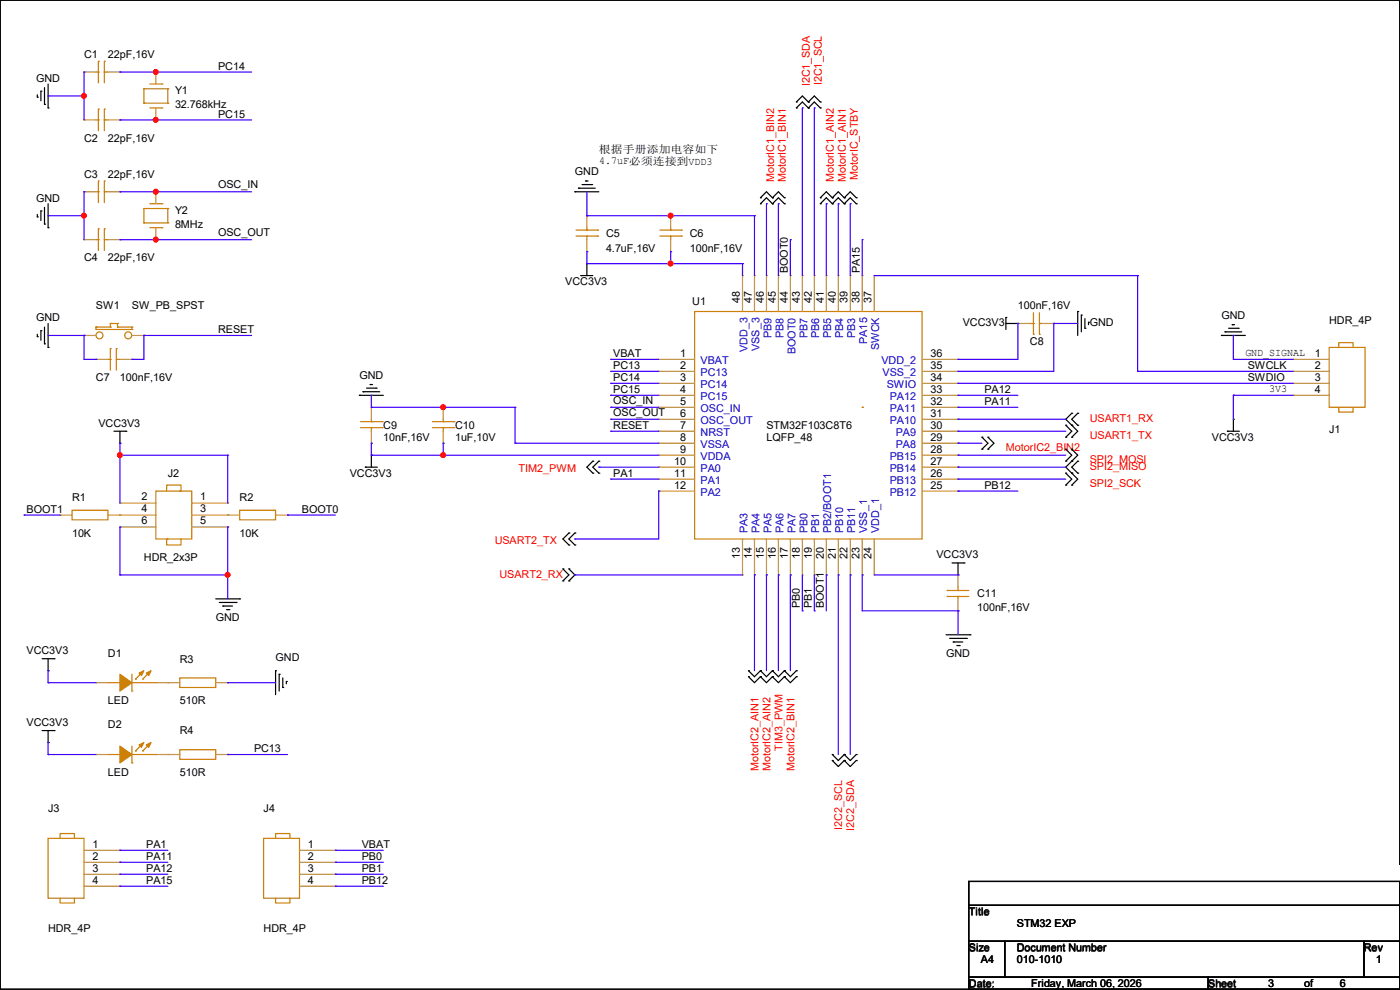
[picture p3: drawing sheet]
<svg xmlns="http://www.w3.org/2000/svg" width="297mm" height="210mm" viewBox="0 0 297 210" stroke-linecap="round" stroke-linejoin="round" font-family="sans-serif">
<path d="M0 0h297v209.8h-297z" fill="none" stroke="#000" stroke-width=".25"/>
<path d="M207.9 209.8h2.3v.2h-2.3z" fill="#fff"/>
<path d="M237.6 209.8h.1" fill="none" stroke="#000" stroke-width=".25"/>
<g fill="#fff">
<path d="M267.3 209.8h2.3v.2h-2.3z"/>
<path d="M296.9 183.6h.1v4.7h-.1z"/>
</g>
<g fill="none" stroke="#000" stroke-width=".25">
<path d="M8.7 19.3h.1M8.7 19.3v2.1M9.4 18.6v3.5M10.2 17.8v5.1M7.9 20.6h.1M7.9 20.1v.5M9.4 22.1h.1M10.2 22.9h.1M122.7 39.9h3.6M122.7 39.9h.1M123.5 39.2h2M124.2 38.4h.6"/>
<path d="M124.2 38.4h.1M125.5 39.2h.1M169 21.6h.1M169 22.9h.1M169 21.6l1.2-1.2 1.3 1.2M169 22.9l1.2-1.3 1.3 1.3M171.5 21.6h.1M171.5 22.9h.1M171.5 21.6l1.3-1.2 1.2 1.2M171.5 22.9l1.3-1.3 1.2 1.3M174 21.6h.1M174 22.9h.1"/>
<path d="M7.9 46h.1M7.9 45.5v.5M8.7 44.7h.1M8.7 44.7v2.1M9.4 47.5h.1M9.4 44v3.5M10.2 48.3h.1M10.2 43.2v5.1M122 40.7h5M122 40.7h.1M123.2 58.5h2.6M123.2 58.5h.1"/>
<path d="M124.5 55.9h.1M124.5 55.9v2.6M161.3 42l1.3-1.3 1.3 1.3M161.3 43.2l1.3-1.2 1.3 1.2M161.3 42h.1M161.3 43.2h.1M163.9 42h.1M163.9 43.2h.1M163.9 42l1.2-1.3 1.3 1.3M163.9 43.2l1.2-1.2 1.3 1.2M166.4 42h.1M166.4 43.2h.1"/>
<path d="M174 42l1.3-1.3 1.3 1.3M174 43.2l1.3-1.2 1.3 1.2M174 42h.1M174 43.2h.1M176.6 42h.1M176.6 43.2h.1M176.6 42l1.2-1.3 1.3 1.3M176.6 43.2l1.2-1.2 1.3 1.2M179.1 42l1.3-1.3 1.3 1.3M179.1 43.2l1.3-1.2 1.3 1.2M179.1 42h.1M179.1 43.2h.1"/>
<path d="M181.7 42h.1M181.7 43.2h.1M7.9 71.4h.1M7.9 70.9v.5M8.7 70.1h.1M8.7 70.1v2.1M9.4 72.9h.1M9.4 69.4v3.5M10.2 73.7h.1M10.2 68.6v5.1M213.4 67.4h.1M213.4 68.6h2.5"/>
<path d="M213.4 67.4v2.5M215.9 68.6h.1M228.6 66.1h.1M228.6 66.1v5.1M229.4 66.8h.1M229.4 66.8v3.6M230.2 69.6h.1M230.2 67.6v2M230.9 68.4h.1M230.9 68.4v.5M259.1 71.2h5.1M259.1 71.2h.1"/>
<path d="M259.9 70.4h.1M259.9 70.4h3.5M260.6 69.6h2.1M261.4 68.9h.1M261.4 68.9h.5M262.7 69.6h.1M24.2 91.5h2.5M25.4 94h.1M25.4 91.5v2.5M26.7 91.5h.1M76.2 83.9h5.1M76.2 83.9h.1"/>
<path d="M77 83.1h.1M77 83.1h3.6M77.5 99.1h2.6M77.5 99.1h.1M77.8 82.3h2M78.5 81.6h.1M78.5 81.6h.5M78.8 96.6h.1M78.8 96.6v2.5M79.8 82.3h.1M125.8 97.8l-1.3 1.3 1.3 1.3M125.8 97.8h.1"/>
<path d="M127 97.8l-1.2 1.3 1.2 1.3M127 97.8h.1M208.3 92.8l1.3 1.2-1.3 1.3M208.3 95.3h.1M208.3 92.8h.1M209.6 95.3h.1M209.6 92.8h.1M209.6 92.8l1.3 1.2-1.3 1.3M226.1 92.8h.1M226.1 90.2h.1M226.1 97.8h.1M226.1 95.3h.1"/>
<path d="M226.1 90.2l1.3 1.3-1.3 1.3M226.1 95.3l1.3 1.3-1.3 1.2M227.4 87.7l-1.3 1.2 2.5 2.6-1.2 1.3M227.4 95.3l1.2 1.3-2.5 2.5 2.5 2.5-1.2 1.3M227.4 92.8h.1M227.4 90.2h.1M227.4 87.7h.1M227.4 97.8h.1M227.4 95.3h.1M228.6 87.7h.1M228.6 90.2h.1M228.6 97.8h.1"/>
<path d="M228.6 87.7l-1.2 1.2 1.2 1.3M228.6 97.8l-1.2 1.3 1.2 1.3M260.4 91.5h.1M260.4 91.5h2.5M261.7 88.9h.1M261.7 88.9v2.6M120.7 113.1l-1.3 1.2 1.3 1.3M120.7 113.1h.1M120.7 115.6h.1M122 113.1l-1.3 1.2 1.3 1.3M122 113.1h.1M122 115.6h.1"/>
<path d="M125.8 100.4h.1M127 100.4h.1M202 119.4h2.5M203.2 119.4v2.6M204.5 119.4h.1M226.1 102.9h.1M226.1 100.4h.1M226.1 100.4l1.3 1.2-1.3 1.3M227.4 102.9h.1M227.4 100.4h.1M228.6 100.4h.1M8.9 139.7h2.6"/>
<path d="M10.2 139.7v2.6M11.5 139.7h.1M45.8 127h5M46.5 127.8h3.6M47.3 128.6h2M47.3 128.6h.1M48 129.3h.6M48.6 129.3h.1M50.1 127.8h.1M50.8 127h.1M119.4 120.7h.1M119.4 123.2h.1"/>
<path d="M119.4 120.7l1.3 1.3-1.3 1.2M120.7 123.2h.1M120.7 120.7h.1M120.7 120.7l1.3 1.3-1.3 1.2M200.7 134.7h5.1M201.5 135.4h3.5M202.2 136.2h.1M202.2 136.2h2.1M203 136.9h.5M203.2 122h.1M203.5 136.9h.1M205 135.4h.1"/>
<path d="M205.8 134.7h.1M8.9 155h2.6M10.2 142.3h.1M10.2 157.5h.1M10.2 155v2.5M11.5 155h.1M58.5 142.3h.1M58.5 142.3v5.1M59.2 143h.1M59.2 143v3.6M60 145.8h.1M60 143.8v2"/>
<path d="M60.7 144.6h.1M60.7 144.6v.5M158.8 143.6h.1M158.8 142.3h.1M158.8 143.6l1.3 1.2 1.2-1.2M158.8 142.3l1.3 1.3 1.2-1.3M161.3 143.6l1.3 1.2 1.3-1.2M161.3 142.3l1.3 1.3 1.3-1.3M161.3 143.6h.1M161.3 142.3h.1M163.9 143.6h.1M163.9 142.3h.1"/>
<path d="M163.9 143.6l1.2 1.2 1.3-1.2M163.9 142.3l1.2 1.3 1.3-1.3M166.4 143.6l1.3 1.2 1.3-1.2M166.4 142.3l1.3 1.3 1.3-1.3M166.4 143.6h.1M166.4 142.3h.1M169 143.6h.1M169 142.3h.1M176.6 161.3h.1M176.6 160.1h.1M176.6 160.1l1.2 1.2 1.3-1.2M176.6 161.3l1.2 1.3 1.3-1.3"/>
<path d="M179.1 161.3l1.3 1.3 1.3-1.3M179.1 160.1l1.3 1.2 1.3-1.2M179.1 161.3h.1M179.1 160.1h.1M181.7 161.3h.1M181.7 160.1h.1M205.5 199.7h7.6v7.6h-7.6zM205.5 187h91.5v5.1h-91.5zM205.5 192.1h91.5v7.6h-91.5zM213.1 199.7h76.2v7.6h-76.2zM289.3 199.7h7.7v7.6h-7.7zM205.5 207.3h50.8v2.5h-50.8z"/>
<path d="M256.3 207.3h40.7v2.5h-40.7z"/>
</g>
<g fill="none" stroke="#cc8006" stroke-width=".25">
<path d="M20.4 15.3h.5M20.9 15.3h.1M20.9 13h.1M20.9 13v4.6M22.1 15.3h.8M22.1 13h.1M22.1 15.3h.1M22.1 13v4.6M30.5 18.8h5.1M30.5 18.8h.1M30.5 18.8v3.1M31.8 17.8h2.5"/>
<path d="M34.3 17.8h.1M35.6 18.8h.1M35.6 18.8v3.1M20.4 25.4h.5M20.9 38.4h.1M20.9 25.4h.1M20.9 23.2h.1M20.9 23.2v4.5M20.9 38.4v4.6M22.1 25.4h.8M22.1 38.4h.1M22.1 23.2h.1"/>
<path d="M22.1 25.4h.1M22.1 23.2v4.5M22.1 38.4v4.6M30.5 21.9h.1M30.5 21.9h5.1M31.8 22.9h2.5M34.3 22.9h.1M35.6 21.9h.1M20.4 50.8h.5M20.4 40.7h.5M20.9 50.8h.1M20.9 48.6h.1"/>
<path d="M20.9 40.7h.1M20.9 48.6v4.5M22.1 50.8h.8M22.1 40.7h.8M22.1 48.6h.1M22.1 50.8h.1M22.1 40.7h.1M22.1 48.6v4.5M30.5 44.2h5.1M30.5 44.2h.1M30.5 47.3h.1M30.5 47.3h5.1"/>
<path d="M30.5 44.2v3.1M31.8 48.3h2.5M31.8 43.2h2.5M34.3 48.3h.1M34.3 43.2h.1M35.6 47.3h.1M35.6 44.2h.1M35.6 44.2v3.1M122.2 50.1h4.6M122.2 48.8h4.6M124.5 48.8h.1M124.5 50.1h.1"/>
<path d="M124.5 48.3v.5M124.5 50.1v.7M126.8 50.1h.1M126.8 48.8h.1M140 50.1h4.6M140 48.8h4.6M142.3 48.8h.1M142.3 50.1h.1M142.3 48.3v.5M142.3 50.1v.7M144.6 50.1h.1M144.6 48.8h.1"/>
<path d="M20.4 69.4h3M20.4 69.4h.1M20.4 69.4v.5h7.6M22.9 76.2h.5M23.4 68.6h1.5M23.4 76.2h.1M23.4 74h.1M23.4 68.6h.1M23.4 69.4h.1M23.4 68.6v.8M23.4 74v4.5M24.7 74h.1"/>
<path d="M24.7 76.2h.1M24.7 74v4.5M24.7 76.2h.7M24.9 69.4h3.1M24.9 69.4h.1M24.9 68.6h.1M24.9 68.6v.8M28 69.9h.1M28 69.4h.1M28 69.4v.5M147.4 66.1h48.2v48.2h-48.2zM218.5 68.6h.7"/>
<path d="M219.2 70.9h.1M219.2 68.6h.1M219.2 66.3v4.6M220.5 68.6h.1M220.5 70.9h.1M220.5 66.3v4.6M220.5 68.6h.5M282 73.7h7.6v12.7h-7.6zM284 73.7v-1h3.1v1M76.5 90.7h4.6M76.5 89.5h4.6M78.8 89.5h.1"/>
<path d="M78.8 90.7h.1M78.8 88.9v.6M78.8 90.7v.8M81.1 90.7h.1M81.1 89.5h.1M91.7 90.7h4.6M91.7 89.5h4.6M94 89.5h.1M94 90.7h.1M94 88.9v.6M94 90.7v.8M96.3 90.7h.1"/>
<path d="M96.3 89.5h.1M182.9 86.4h.1M284 86.4v1h3.1v-1M15.3 108.2h7.6v2.1h-7.6zM33.1 104.2h7.6v10.1h-7.6zM35.3 104.2v-1.3h3.1v1.3h-.3M35.6 114.3h-.3v1.3h3.1v-1.3M50.8 108.2h7.7v2.1h-7.7zM201 125.3h4.5M201 126.5h4.5M201 125.3h.1M201 126.5h.1"/>
<path d="M203.2 126.5h.1M203.2 125.3h.1M203.2 124.5v.8M203.2 126.5v.5M22.9 144.8h2.5M25.4 144.8h.1M28 146.6h.1M28 143v3.6M28 158.3v3.5M28 144.8h5.1M28.7 159.3h.1M28.7 144.1h.1"/>
<path d="M30.3 159.3h.1M30.3 144.1h.1M30.3 157.8l-1.6 1.5M30.3 142.5l-1.6 1.6M31.8 157.8l-1.5 1.5M31.8 142.5l-1.5 1.6M33.1 144.8h.1M38.1 143.8h7.7v2h-7.7zM38.1 159h7.7v2.1h-7.7zM10.2 177.8h7.6v12.7h-7.6zM12.7 177.8v-1h3.1v1M22.9 160.1h2.5"/>
<path d="M25.4 160.1h.1M28 161.8h.1M28 160.1h5.1M33.1 160.1h.1M55.9 177.8h7.6v12.7h-7.6zM58.5 177.8v-1h3v1M12.7 190.5v1.1h3.1v-1.1M58.5 190.5v1.1h3v-1.1"/>
<circle cx="21.1" cy="71.1" r=".74"/>
<circle cx="27.2" cy="71.1" r=".74"/>
</g>
<g fill="none" stroke="#a84" stroke-width=".25">
<path d="M17.8 15.3h.1M17.8 15.3h2.6M22.9 15.3h2.5M25.4 15.3h.1M33.1 15.3h.1M33.1 15.3v2.5M17.8 25.4h.1M17.8 25.4h2.6M22.9 25.4h2.5M25.4 25.4h.1M33.1 25.4h.1M33.1 22.9v2.5"/>
<path d="M17.8 50.8h.1M17.8 40.7h.1M17.8 50.8h2.6M17.8 40.7h2.6M22.9 50.8h2.5M22.9 40.7h2.5M25.4 50.8h.1M25.4 40.7h.1M33.1 50.8h.1M33.1 40.7h.1M33.1 40.7v2.5M33.1 48.3v2.5"/>
<path d="M124.5 45.8h.1M124.5 53.4h.1M124.5 45.8v2.5M124.5 50.8v2.6M142.3 45.8h.1M142.3 53.4h.1M142.3 45.8v2.5M142.3 50.8v2.6M157.5 58.5h.1M157.5 58.5v7.6M160.1 58.5h.1M160.1 58.5v7.6"/>
<path d="M162.6 58.5h.1M162.6 58.5v7.6M165.1 58.5h.1M165.1 58.5v7.6M167.7 58.5h.1M167.7 58.5v7.6M170.2 58.5h.1M170.2 58.5v7.6M172.8 58.5h.1M172.8 58.5v7.6M175.3 58.5h.1M175.3 58.5v7.6"/>
<path d="M177.8 58.5h.1M177.8 58.5v7.6M180.4 58.5h.1M180.4 58.5v7.6M182.9 58.5h.1M182.9 58.5v7.6M185.5 58.5h.1M185.5 58.5v7.6M17.8 71.2h.1M17.8 71.2h2.6M20.4 76.2h2.5M20.4 76.2h.1"/>
<path d="M25.4 76.2h2.6M28 76.2h.1M28 71.2h2.5M30.5 71.2h.1M139.7 76.2h.1M139.7 78.8h.1M139.7 76.2h7.7M139.7 78.8h7.7M195.6 76.2h7.6M195.6 78.8h7.6M203.2 76.2h.1M203.2 78.8h.1"/>
<path d="M215.9 68.6h.1M215.9 68.6h2.6M221 68.6h2.6M223.6 68.6h.1M274.4 76.2h.1M274.4 78.8h.1M274.4 76.2h7.6M274.4 78.8h7.6M78.8 86.4h.1M78.8 94h.1M78.8 86.4v2.5M78.8 91.5v2.5"/>
<path d="M94 86.4h.1M94 94h.1M94 86.4v2.5M94 91.5v2.5M139.7 81.3h.1M139.7 83.9h.1M139.7 86.4h.1M139.7 88.9h.1M139.7 91.5h.1M139.7 94h.1M139.7 96.6h.1M139.7 99.1h.1"/>
<path d="M139.7 81.3h7.7M139.7 83.9h7.7M139.7 86.4h7.7M139.7 88.9h7.7M139.7 91.5h7.7M139.7 94h7.7M139.7 96.6h7.7M139.7 99.1h7.7M195.6 81.3h7.6M195.6 83.9h7.6M195.6 86.4h7.6M195.6 88.9h7.6"/>
<path d="M195.6 91.5h7.6M195.6 94h7.6M195.6 96.6h7.6M195.6 99.1h7.6M203.2 81.3h.1M203.2 83.9h.1M203.2 86.4h.1M203.2 88.9h.1M203.2 91.5h.1M203.2 94h.1M203.2 96.6h.1M203.2 99.1h.1"/>
<path d="M274.4 81.3h.1M274.4 83.9h.1M274.4 81.3h7.6M274.4 83.9h7.6M12.7 109.3h.1M12.7 109.3h2.6M22.9 109.3h10.2M25.4 106.7h7.7M25.4 111.8h7.7M25.4 109.3h.1M25.4 106.7h.1M25.4 111.8h.1"/>
<path d="M40.7 109.3h10.1M40.7 106.7h7.6M40.7 111.8h7.6M48.3 109.3h.1M48.3 106.7h.1M48.3 111.8h.1M58.5 109.3h2.5M61 109.3h.1M139.7 101.6h.1M139.7 104.2h.1M139.7 101.6h7.7M139.7 104.2h7.7"/>
<path d="M157.5 114.3v7.7M160.1 114.3v7.7M162.6 114.3v7.7M165.1 114.3v7.7M167.7 114.3v7.7M170.2 114.3v7.7M172.8 114.3v7.7M175.3 114.3v7.7M177.8 114.3v7.7M180.4 114.3v7.7M182.9 114.3v7.7M185.5 114.3v7.7"/>
<path d="M195.6 101.6h7.6M195.6 104.2h7.6M203.2 101.6h.1M203.2 104.2h.1M157.5 122h.1M160.1 122h.1M162.6 122h.1M165.1 122h.1M167.7 122h.1M170.2 122h.1M172.8 122h.1M175.3 122h.1"/>
<path d="M177.8 122h.1M180.4 122h.1M182.9 122h.1M185.5 122h.1M203.2 129.6h.1M203.2 122h.1M203.2 122v2.5M203.2 127v2.6M20.4 144.8h2.5M20.4 144.8h.1M33.1 144.8h5M35.6 144.8h.1"/>
<path d="M45.8 144.8h2.5M48.3 144.8h.1M20.4 160.1h2.5M20.4 160.1h.1M33.1 160.1h5M35.6 160.1h.1M45.8 160.1h2.5M48.3 160.1h.1M17.8 180.4h7.6M17.8 182.9h7.6M17.8 185.5h7.6M17.8 188h7.6"/>
<path d="M25.4 180.4h.1M25.4 182.9h.1M25.4 185.5h.1M25.4 188h.1M63.5 180.4h7.7M63.5 182.9h7.7M63.5 185.5h7.7M63.5 188h7.7M71.2 180.4h.1M71.2 182.9h.1M71.2 185.5h.1M71.2 188h.1"/>
</g>
<g fill="#cc8006" stroke="#cc8006" stroke-width=".25">
<path d="M25.4 158.3l2.6 1.8-2.6 1.7z" fill-rule="evenodd"/>
<path d="M31 158l1-.5-.5 1z" fill-rule="evenodd"/>
<path d="M29.5 158l1-.5-.5 1z" fill-rule="evenodd"/>
<path d="M25.4 143l2.6 1.8-2.6 1.8z" fill-rule="evenodd"/>
<path d="M31 142.8l1-.5-.5 1z" fill-rule="evenodd"/>
<path d="M29.5 142.8l1-.5-.5 1z" fill-rule="evenodd"/>
</g>
<g fill="none" stroke="#4200ff" stroke-width=".25">
<path d="M17.8 15.3h.1M17.8 15.3v10.1M25.4 15.3h28M25.4 15.3h.1M33.1 15.3h.1M10.2 20.4h7.6M10.2 20.4h.1M17.8 20.4h.1M25.4 25.4h28M25.4 25.4h.1M33.1 25.4h.1M170.2 22.9h.1"/>
<path d="M170.2 22.9v35.6M172.8 22.9h.1M172.8 22.9v35.6M10.2 45.8h7.6M10.2 45.8h.1M17.8 40.7h.1M17.8 45.8h.1M17.8 40.7v10.1M25.4 50.8h28M25.4 40.7h28M25.4 50.8h.1M25.4 40.7h.1"/>
<path d="M33.1 40.7h.1M33.1 50.8h.1M124.5 45.8h.1M124.5 55.9h.1M124.5 53.4h.1M124.5 40.7v5.1M124.5 53.4v2.5M124.5 45.8h35.6M124.5 55.9h33M142.3 53.4h.1M142.3 45.8h.1M142.3 55.9h.1"/>
<path d="M142.3 53.4v2.5M157.5 55.9h.1M157.5 55.9v2.6M160.1 45.8h.1M160.1 45.8v12.7M162.6 43.2h.1M162.6 43.2v15.3M165.1 43.2h.1M165.1 43.2v15.3M167.7 50.8h.1M167.7 50.8v7.7M175.3 43.2h.1"/>
<path d="M175.3 43.2v15.3M177.8 43.2h.1M177.8 43.2v15.3M180.4 43.2h.1M180.4 43.2v15.3M182.9 50.8h.1M182.9 50.8v7.7M185.5 58.5h55.8M185.5 58.5h.1M241.3 58.5h.1M241.3 58.5v20.3M10.2 71.2h7.6"/>
<path d="M17.8 71.2h.1M17.8 71.2v5h2.6M20.4 76.2h.1M28 76.2h.1M30.5 71.2h22.9M30.5 71.2h.1M30.5 71.2v5h-2.5M129.6 76.2h10.1M129.6 78.8h10.1M129.6 78.8h.1M129.6 76.2h.1M203.2 76.2h.1"/>
<path d="M203.2 78.8h.1M215.9 68.6h.1M215.9 68.6v7.6h-12.7M223.6 68.6h5M223.6 68.6h.1M223.6 68.6v10.2h-20.4M241.3 78.8h33.1M241.3 78.8h.1M261.7 76.2h12.7M261.7 71.2h.1M261.7 76.2h.1M261.7 71.2v5"/>
<path d="M25.4 96.6h22.9M25.4 96.6h.1M25.4 94h.1M25.4 94v12.7M48.3 96.6h.1M48.3 96.6v10.1M78.8 86.4h30.5M78.8 96.6h60.9M78.8 86.4h.1M78.8 83.9h.1M78.8 94h.1M78.8 96.6h.1"/>
<path d="M78.8 83.9v2.5M78.8 94v2.6M94 86.4h.1M94 94h.1M94 96.6h.1M94 94v2.6M109.3 94h30.4M109.3 94h.1M109.3 86.4h.1M109.3 86.4v7.6M127 99.1h.1M127 99.1h12.7"/>
<path d="M129.6 86.4h10.1M129.6 81.3h10.1M129.6 83.9h10.1M129.6 88.9h10.1M129.6 91.5h10.1M129.6 91.5h.1M129.6 88.9h.1M129.6 86.4h.1M129.6 83.9h.1M129.6 81.3h.1M203.2 81.3h71.2M203.2 99.1h22.9"/>
<path d="M203.2 88.9h22.9M203.2 91.5h22.9M203.2 96.6h22.9M203.2 94h.1M203.2 81.3h.1M203.2 83.9h.1M203.2 86.4h.1M203.2 88.9h.1M203.2 91.5h.1M203.2 96.6h.1M203.2 99.1h.1M203.2 86.4h12.7"/>
<path d="M203.2 83.9h12.7M203.2 94h5.1M261.7 83.9h12.7M261.7 83.9h.1M261.7 83.9v5M5.1 109.3h7.6M5.1 109.3h.1M25.4 111.8h.1M25.4 111.8v10.2M48.3 111.8h.1M48.3 111.8v15.2M61 109.3h.1"/>
<path d="M61 109.3h10.2M122 114.3h.1M129.6 101.6h10.1M129.6 101.6h.1M139.7 104.2h.1M139.7 104.2v10.1h-17.7M203.2 101.6h22.9M203.2 101.6h.1M203.2 104.2h.1M203.2 104.2h12.7M25.4 122h22.9M25.4 122h.1"/>
<path d="M48.3 122h.1M122 122h35.5M122 122h.1M160.1 122h.1M160.1 122v20.3M162.6 122h.1M162.6 122v20.3M165.1 122h.1M165.1 122v20.3M167.7 122h.1M167.7 122v20.3M170.2 129.6h.1"/>
<path d="M170.2 122v7.6M172.8 129.6h.1M172.8 122v7.6M175.3 122h.1M175.3 122v7.6M177.8 122h.1M177.8 122v38.1M180.4 122h.1M180.4 122v38.1M182.9 122h.1M182.9 122v7.6h20.3M185.5 122h17.7"/>
<path d="M203.2 129.6h.1M203.2 122h.1M203.2 129.6v5.1M10.2 144.8h10.2M10.2 144.8h.1M10.2 157.5h.1M10.2 142.3h.1M10.2 142.3v2.5M10.2 157.5v2.6M48.3 144.8h.1M48.3 144.8h10.2M10.2 160.1h10.2"/>
<path d="M10.2 160.1h.1M48.3 160.1h.1M48.3 160.1h12.7M25.4 180.4h10.2M25.4 182.9h10.2M25.4 185.5h10.2M25.4 188h10.2M25.4 180.4h.1M25.4 182.9h.1M25.4 185.5h.1M25.4 188h.1M71.2 180.4h10.1"/>
<path d="M71.2 182.9h10.1M71.2 185.5h10.1M71.2 188h10.1M71.2 180.4h.1M71.2 182.9h.1M71.2 185.5h.1M71.2 188h.1"/>
</g>
<g fill="#f00" stroke="#f00" stroke-width=".25">
<circle cx="17.8" cy="20.3" r=".49"/>
<circle cx="17.8" cy="45.7" r=".49"/>
<circle cx="33" cy="15.3" r=".49"/>
<circle cx="33" cy="25.4" r=".49"/>
<circle cx="33" cy="40.7" r=".49"/>
<circle cx="33" cy="50.8" r=".49"/>
<circle cx="25.4" cy="96.5" r=".49"/>
<circle cx="48.3" cy="121.9" r=".49"/>
<circle cx="142.3" cy="45.7" r=".49"/>
<circle cx="142.3" cy="55.9" r=".49"/>
<circle cx="94" cy="86.4" r=".49"/>
<circle cx="94" cy="96.5" r=".49"/>
</g>
<g font-size="2.3">
<text x="7.7" y="17.4">GND</text>
<text x="17.8" y="12.3">C1</text>
<text x="22.9" y="12.3">22pF,16V</text>
<text x="46.3" y="14.8">PC14</text>
<text x="37.1" y="19.9">Y1</text>
<text x="37.1" y="22.9">32.768kHz</text>
<text x="46.3" y="24.9">PC15</text>
<text x="17.8" y="30.1">C2</text>
<text x="22.9" y="30.1">22pF,16V</text>
<text x="127" y="32.4">根据手册添加电容如下</text>
<text x="127.1" y="34.9">4.7uF必须连接到VDD3</text>
<text x="17.8" y="37.7">C3</text>
<text x="22.9" y="37.7">22pF,16V</text>
<text x="46.3" y="40">OSC_IN</text>
<text x="122" y="37.2">GND</text>
<text x="7.7" y="42.8">GND</text>
<text x="37.1" y="45.3">Y2</text>
<text x="37.1" y="48.3">8MHz</text>
<text x="46.3" y="50.1">OSC_OUT</text>
<text x="128.6" y="50.4">C5</text>
<text x="128.6" y="53.4">4.7uF,16V</text>
<text x="146.3" y="50.4">C6</text>
<text x="146.3" y="53.4">100nF,16V</text>
<text x="17.8" y="55.5">C4</text>
<text x="22.9" y="55.5">22pF,16V</text>
<text x="167.2" y="58" transform="rotate(-90 167.2 58)">BOOT0</text>
<text x="182.4" y="58" transform="rotate(-90 182.4 58)">PA15</text>
<text x="20.4" y="65.6">SW1</text>
<text x="28" y="65.6">SW_PB_SPST</text>
<text x="119.9" y="60.5">VCC3V3</text>
<text x="146.9" y="64.6">U1</text>
<text x="157" y="64.3" transform="rotate(-90 157 64.3)">48</text>
<text x="159.5" y="64.3" transform="rotate(-90 159.5 64.3)">47</text>
<text x="162" y="64.3" transform="rotate(-90 162 64.3)">46</text>
<text x="164.6" y="64.3" transform="rotate(-90 164.6 64.3)">45</text>
<text x="167.1" y="64.3" transform="rotate(-90 167.1 64.3)">44</text>
<text x="169.7" y="64.3" transform="rotate(-90 169.7 64.3)">43</text>
<text x="172.2" y="64.3" transform="rotate(-90 172.2 64.3)">42</text>
<text x="174.7" y="64.3" transform="rotate(-90 174.7 64.3)">41</text>
<text x="177.3" y="64.3" transform="rotate(-90 177.3 64.3)">40</text>
<text x="179.8" y="64.3" transform="rotate(-90 179.8 64.3)">39</text>
<text x="182.4" y="64.3" transform="rotate(-90 182.4 64.3)">38</text>
<text x="184.9" y="64.3" transform="rotate(-90 184.9 64.3)">37</text>
<text x="215.9" y="65.6">100nF,16V</text>
<text x="7.7" y="68.2">GND</text>
<text x="46.3" y="70.7">RESET</text>
<text x="204.3" y="69.2">VCC3V3</text>
<text x="231.2" y="69.2">GND</text>
<text x="259.1" y="67.6">GND</text>
<text x="282" y="68.6">HDR_4P</text>
<text x="130.1" y="75.7">VBAT</text>
<text x="144.3" y="75.7">1</text>
<text x="197.4" y="75.7">36</text>
<text x="218.5" y="73.2">C8</text>
<text x="264.2" y="75.6">GND_SIGNAL</text>
<text x="278.9" y="75.7">1</text>
<text x="20.4" y="80.9">C7</text>
<text x="25.4" y="80.9">100nF,16V</text>
<text x="76.2" y="80.3">GND</text>
<text x="130.1" y="83.4">PC15</text>
<text x="130.1" y="80.8">PC14</text>
<text x="130.1" y="78.3">PC13</text>
<text x="144.3" y="78.2">2</text>
<text x="144.3" y="80.8">3</text>
<text x="144.3" y="83.3">4</text>
<text x="197.4" y="78.2">35</text>
<text x="197.4" y="80.8">34</text>
<text x="197.4" y="83.3">33</text>
<text x="208.8" y="83.4">PA12</text>
<text x="264.7" y="80.8">SWDIO</text>
<text x="264.7" y="78.3">SWCLK</text>
<text x="269.3" y="83.2">3V3</text>
<text x="278.9" y="78.2">2</text>
<text x="278.9" y="80.8">3</text>
<text x="278.9" y="83.3">4</text>
<text x="130.1" y="88.2">OSC_OUT</text>
<text x="130.1" y="85.7">OSC_IN</text>
<text x="144.3" y="85.8">5</text>
<text x="144.3" y="88.4">6</text>
<text x="197.4" y="85.8">32</text>
<text x="197.4" y="88.4">31</text>
<text x="208.8" y="85.9">PA11</text>
<text x="20.9" y="90.5">VCC3V3</text>
<text x="81.3" y="91">C9</text>
<text x="81.3" y="93.6">10nF,16V</text>
<text x="96.6" y="91">C10</text>
<text x="96.6" y="93.6">1uF,10V</text>
<text x="130.1" y="91">RESET</text>
<text x="144.3" y="90.9">7</text>
<text x="144.3" y="93.5">8</text>
<text x="162.6" y="91">STM32F103C8T6</text>
<text x="162.6" y="93.6">LQFP_48</text>
<text x="197.4" y="90.9">30</text>
<text x="197.4" y="93.5">29</text>
<text x="257.1" y="93.6">VCC3V3</text>
<text x="282" y="91.8">J1</text>
<text x="35.6" y="101.2">J2</text>
<text x="74.2" y="101.2">VCC3V3</text>
<text x="130.1" y="101.1">PA1</text>
<text x="143.1" y="98.5">10</text>
<text x="143.1" y="101.1">11</text>
<text x="144.3" y="96">9</text>
<text x="197.4" y="96">28</text>
<text x="197.4" y="98.5">27</text>
<text x="197.4" y="101.1">26</text>
<text x="15.3" y="106.3">R1</text>
<text x="30" y="106.2">2</text>
<text x="42.5" y="106.2">1</text>
<text x="50.8" y="106.3">R2</text>
<text x="143.1" y="103.6">12</text>
<text x="197.4" y="103.6">25</text>
<text x="208.8" y="103.7">PB12</text>
<text x="5.6" y="108.8">BOOT1</text>
<text x="15.3" y="113.9">10K</text>
<text x="30" y="108.7">4</text>
<text x="30" y="111.3">6</text>
<text x="42.5" y="108.7">3</text>
<text x="42.5" y="111.3">5</text>
<text x="50.8" y="113.9">10K</text>
<text x="64.1" y="108.8">BOOT0</text>
<text x="30.5" y="119">HDR_2x3P</text>
<text x="157" y="118.7" transform="rotate(-90 157 118.7)">13</text>
<text x="159.5" y="118.7" transform="rotate(-90 159.5 118.7)">14</text>
<text x="162" y="118.7" transform="rotate(-90 162 118.7)">15</text>
<text x="164.6" y="118.7" transform="rotate(-90 164.6 118.7)">16</text>
<text x="167.1" y="118.7" transform="rotate(-90 167.1 118.7)">17</text>
<text x="169.7" y="118.7" transform="rotate(-90 169.7 118.7)">18</text>
<text x="172.2" y="118.7" transform="rotate(-90 172.2 118.7)">19</text>
<text x="174.7" y="118.7" transform="rotate(-90 174.7 118.7)">20</text>
<text x="177.3" y="118.7" transform="rotate(-90 177.3 118.7)">21</text>
<text x="179.8" y="118.7" transform="rotate(-90 179.8 118.7)">22</text>
<text x="182.4" y="118.7" transform="rotate(-90 182.4 118.7)">23</text>
<text x="184.9" y="118.7" transform="rotate(-90 184.9 118.7)">24</text>
<text x="198.7" y="118.4">VCC3V3</text>
<text x="45.8" y="131.7">GND</text>
<text x="169.7" y="129.1" transform="rotate(-90 169.7 129.1)">PB0</text>
<text x="172.3" y="129.1" transform="rotate(-90 172.3 129.1)">PB1</text>
<text x="174.8" y="129.1" transform="rotate(-90 174.8 129.1)">BOOT1</text>
<text x="207.3" y="126.6">C11</text>
<text x="207.3" y="129.6">100nF,16V</text>
<text x="5.6" y="138.8">VCC3V3</text>
<text x="22.9" y="139.3">D1</text>
<text x="38.1" y="140.5">R3</text>
<text x="58.5" y="140.3">GND</text>
<text x="200.7" y="139.3">GND</text>
<text x="22.9" y="149.4">LED</text>
<text x="38.1" y="149.4">510R</text>
<text x="5.6" y="154">VCC3V3</text>
<text x="22.9" y="154.5">D2</text>
<text x="38.1" y="155.8">R4</text>
<text x="53.9" y="159.6">PC13</text>
<text x="22.9" y="164.7">LED</text>
<text x="38.1" y="164.7">510R</text>
<text x="10.2" y="172.3">J3</text>
<text x="55.9" y="172.3">J4</text>
<text x="19.6" y="179.8">1</text>
<text x="31" y="179.9">PA1</text>
<text x="65.3" y="179.8">1</text>
<text x="76.8" y="179.9">VBAT</text>
<text x="19.6" y="182.4">2</text>
<text x="19.6" y="184.9">3</text>
<text x="31" y="182.4">PA11</text>
<text x="31" y="185">PA12</text>
<text x="65.3" y="182.4">2</text>
<text x="65.3" y="184.9">3</text>
<text x="76.8" y="182.4">PB0</text>
<text x="76.8" y="185">PB1</text>
<text x="19.6" y="187.5">4</text>
<text x="31" y="187.5">PA15</text>
<text x="65.3" y="187.5">4</text>
<text x="76.8" y="187.5">PB12</text>
<text x="10.2" y="197.7">HDR_4P</text>
<text x="55.9" y="197.7">HDR_4P</text>
<text x="205.5" y="194.3">Title</text>
<text x="215.7" y="196.7">STM32 EXP</text>
<text x="205.5" y="201.9">Size</text>
<text x="215.7" y="201.9">Document Number</text>
<text x="289.3" y="201.9">Rev</text>
<text x="205.5" y="209.5">Date:</text>
<text x="208.1" y="204.3">A4</text>
<text x="215.7" y="204.3">010-1010</text>
<text x="218.8" y="209.4">Friday, March 06, 2026</text>
<text x="256.3" y="209.5">Sheet</text>
<text x="269" y="209.4">3</text>
<text x="276.7" y="209.4">of</text>
<text x="284.3" y="209.4">6</text>
<text x="291.9" y="204.3">1</text>
</g>
<g font-size="2.3" fill="#f00">
<text x="171.8" y="18.3" transform="rotate(-90 171.8 18.3)">I2C1_SDA</text>
<text x="174.4" y="18.1" transform="rotate(-90 174.4 18.1)">I2C1_SCL</text>
<text x="164.2" y="38.7" transform="rotate(-90 164.2 38.7)">MotorIC1_BIN2</text>
<text x="166.7" y="38.7" transform="rotate(-90 166.7 38.7)">MotorIC1_BIN1</text>
<text x="176.9" y="38.7" transform="rotate(-90 176.9 38.7)">MotorIC1_AIN2</text>
<text x="179.4" y="38.7" transform="rotate(-90 179.4 38.7)">MotorIC1_AIN1</text>
<text x="182" y="38.1" transform="rotate(-90 182 38.1)">MotorIC_STBY</text>
<text x="231.2" y="89.5">USART1_RX</text>
<text x="213.4" y="95.6">MotorIC2_BIN2</text>
<text x="231.2" y="93">USART1_TX</text>
<text x="110" y="100.2">TIM2_PWM</text>
<text x="231.2" y="98.1">SPI2_MOSI</text>
<text x="231.2" y="99.7">SPI2_MISO</text>
<text x="231.2" y="103.2">SPI2_SCK</text>
<text x="104.9" y="115.4">USART2_TX</text>
<text x="106" y="122.5">USART2_RX</text>
<text x="166" y="159.3" transform="rotate(-90 166 159.3)">TIM3_PWM</text>
<text x="160.9" y="163.6" transform="rotate(-90 160.9 163.6)">MotorIC2_AIN1</text>
<text x="163.4" y="163.6" transform="rotate(-90 163.4 163.6)">MotorIC2_AIN2</text>
<text x="168.5" y="163.6" transform="rotate(-90 168.5 163.6)">MotorIC2_BIN1</text>
<text x="178.7" y="176.1" transform="rotate(-90 178.7 176.1)">I2C2_SCL</text>
<text x="181.2" y="176.3" transform="rotate(-90 181.2 176.3)">I2C2_SDA</text>
</g>
<g font-size="2.3" fill="#00c">
<text x="163.7" y="71.7" transform="rotate(-90 163.7 71.7)">PB9</text>
<text x="166.2" y="71.7" transform="rotate(-90 166.2 71.7)">PB8</text>
<text x="171.3" y="71.7" transform="rotate(-90 171.3 71.7)">PB7</text>
<text x="173.8" y="71.7" transform="rotate(-90 173.8 71.7)">PB6</text>
<text x="176.4" y="71.7" transform="rotate(-90 176.4 71.7)">PB5</text>
<text x="178.9" y="71.7" transform="rotate(-90 178.9 71.7)">PB4</text>
<text x="181.4" y="71.7" transform="rotate(-90 181.4 71.7)">PB3</text>
<text x="148.6" y="77.3">VBAT</text>
<text x="158.6" y="74.7" transform="rotate(-90 158.6 74.7)">VDD_3</text>
<text x="161.1" y="74.5" transform="rotate(-90 161.1 74.5)">VSS_3</text>
<text x="168.7" y="75.1" transform="rotate(-90 168.7 75.1)">BOOT0</text>
<text x="184" y="72.9" transform="rotate(-90 184 72.9)">PA15</text>
<text x="186.5" y="74.2" transform="rotate(-90 186.5 74.2)">SWCK</text>
<text x="187" y="77.3">VDD_2</text>
<text x="148.6" y="79.8">PC13</text>
<text x="148.6" y="82.4">PC14</text>
<text x="187.2" y="79.8">VSS_2</text>
<text x="188.1" y="82.4">SWIO</text>
<text x="148.6" y="84.9">PC15</text>
<text x="148.6" y="87.5">OSC_IN</text>
<text x="188.8" y="84.9">PA12</text>
<text x="188.8" y="87.5">PA11</text>
<text x="148.6" y="90">OSC_OUT</text>
<text x="148.6" y="92.5">NRST</text>
<text x="148.6" y="95.1">VSSA</text>
<text x="188.8" y="90">PA10</text>
<text x="190" y="92.5">PA9</text>
<text x="190" y="95.1">PA8</text>
<text x="148.6" y="97.6">VDDA</text>
<text x="148.6" y="100.2">PA0</text>
<text x="188.8" y="97.6">PB15</text>
<text x="188.8" y="100.2">PB14</text>
<text x="148.6" y="102.7">PA1</text>
<text x="148.6" y="105.2">PA2</text>
<text x="188.8" y="102.7">PB13</text>
<text x="188.8" y="105.2">PB12</text>
<text x="158.6" y="113.1" transform="rotate(-90 158.6 113.1)">PA3</text>
<text x="161.1" y="113.1" transform="rotate(-90 161.1 113.1)">PA4</text>
<text x="163.7" y="113.1" transform="rotate(-90 163.7 113.1)">PA5</text>
<text x="166.2" y="113.1" transform="rotate(-90 166.2 113.1)">PA6</text>
<text x="168.7" y="113.1" transform="rotate(-90 168.7 113.1)">PA7</text>
<text x="171.3" y="113.1" transform="rotate(-90 171.3 113.1)">PB0</text>
<text x="173.8" y="113.1" transform="rotate(-90 173.8 113.1)">PB1</text>
<text x="176.4" y="113.1" transform="rotate(-90 176.4 113.1)">PB2/BOOT1</text>
<text x="178.9" y="113.1" transform="rotate(-90 178.9 113.1)">PB10</text>
<text x="181.4" y="113.1" transform="rotate(-90 181.4 113.1)">PB11</text>
<text x="184" y="113.1" transform="rotate(-90 184 113.1)">VSS_1</text>
<text x="186.5" y="113.1" transform="rotate(-90 186.5 113.1)">VDD_1</text>
</g>
</svg>
